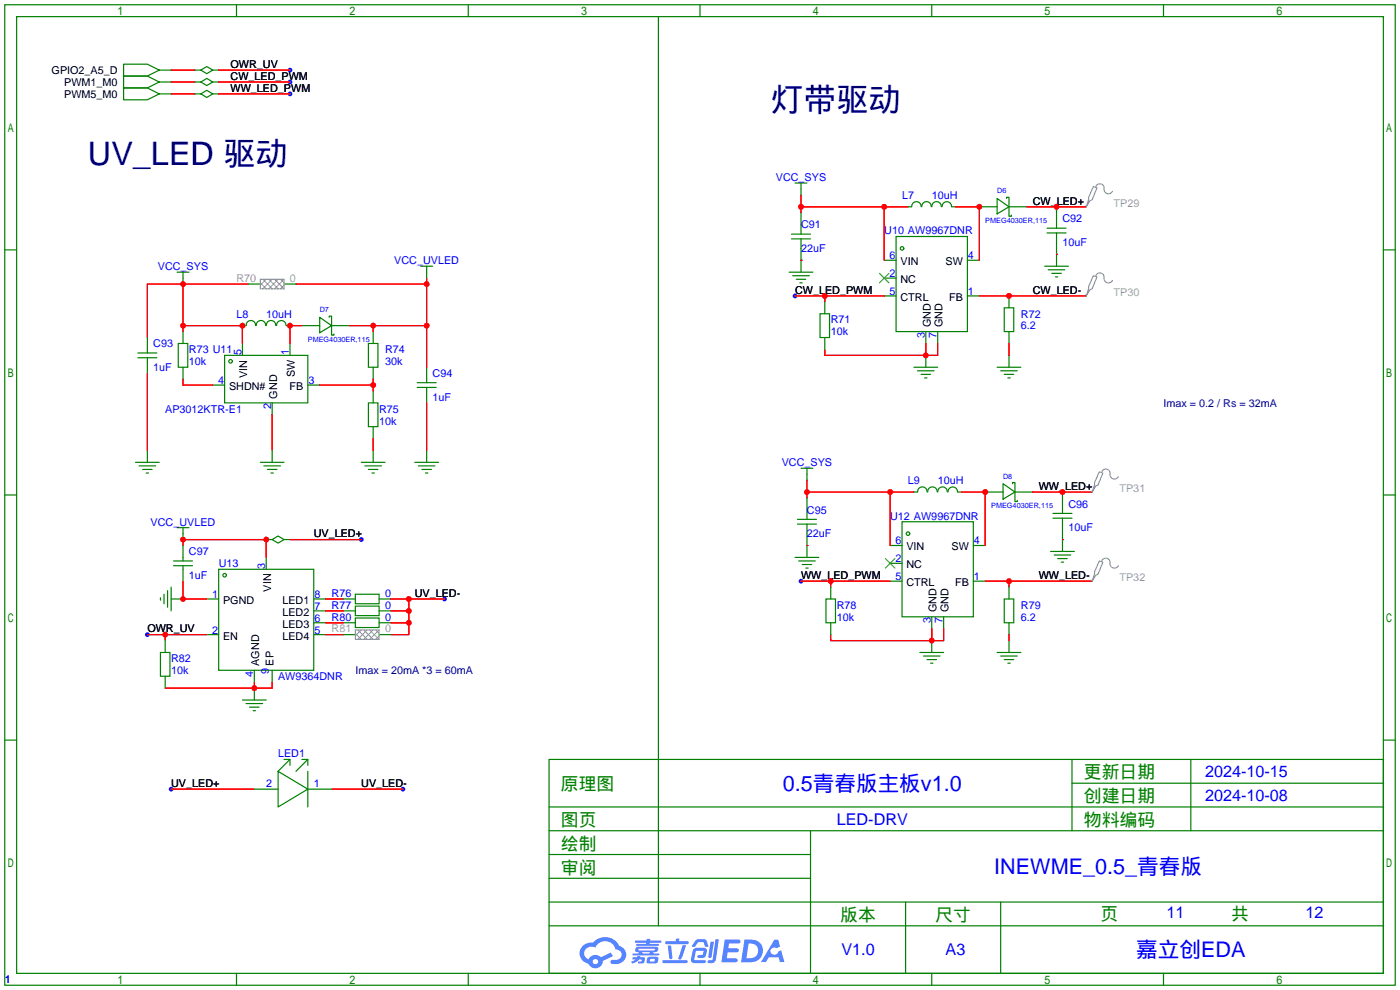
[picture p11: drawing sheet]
<svg xmlns="http://www.w3.org/2000/svg" width="299mm" height="212mm" viewBox="0 0 299 212" stroke-linecap="round" stroke-linejoin="round" font-family="sans-serif">
<g fill="#00f">
<circle cx="169.9" cy="63.2" r=".51"/>
<circle cx="171.2" cy="124.2" r=".51"/>
<circle cx="36.6" cy="168.7" r=".51"/>
<circle cx="86.1" cy="168.7" r=".51"/>
<circle cx="62" cy="15" r=".51"/>
<circle cx="62" cy="17.5" r=".51"/>
<circle cx="62" cy="20.1" r=".51"/>
<circle cx="95" cy="128" r=".51"/>
<circle cx="31.5" cy="135.6" r=".51"/>
<circle cx="77.2" cy="115.3" r=".51"/>
</g>
<g fill="none" stroke="#008000" stroke-width=".25">
<path d="M1 1h297.2v209.6h-297.2zM3.6 3.6h292.1v204.4h-292.1zM50.5 1v2.6M100.1 1v2.6M149.6 1v2.6M199.1 1v2.6M248.7 1v2.6M1 53.4h2.6M295.7 53.4h2.5M1 105.8h2.6M295.7 105.8h2.5M1 158.2h2.6"/>
<path d="M295.7 158.2h2.5M117.3 162.3h178.4v45.7h-178.4zM117.3 177.5h178.4M117.3 172.5h178.4M140.7 162.3v35.6M173.2 177.5v30.5M229.1 162.3v15.2M229.1 167.4h66.6M254.5 162.3v15.2M117.3 182.6h55.9M117.3 197.9h178.4M117.3 192.8h178.4"/>
<path d="M117.3 187.7h55.9M193.5 192.8v15.2M213.9 192.8v15.2M50.5 208v2.6M100.1 208v2.6M149.6 208v2.6M199.1 208v2.6M248.7 208v2.6"/>
</g>
<g fill="#5487ff">
<path d="M154.9 200.8h2.7a.48 .48 0 0 1 .7 .4 .48 .48 0 0 1-.7 .5h-1.8l-.2 1h1.9a.43 .43 0 0 1 .4 .4 .43 .43 0 0 1-.4 .4h-2l-.2 1.3h1.7a.45 .45 0 0 1 .6 .2 .45 .45 0 0 1-.2 .6l-3.2 .1z"/>
<path d="M165.5 200.8h.8l.4 1.5-.7 .3a.84 .84 0 0 0-1.2 .3 .84 .84 0 0 0 .3 1.2 .84 .84 0 0 0 1.2-.5v-.2l.6-.3 .7 2.5h-.9l-.3-1h-2.1l-.6 1h-1.1z"/>
<path d="M151.9 201.3h.7l-.5 3.2a.36 .36 0 0 1-.4 .2 .36 .36 0 0 1-.3-.3z"/>
<path d="M152.9 200.7h.7l-.6 4.3a1.13 1.13 0 0 1-1.8 .6l.2-.4h.8l.1-.2z"/>
<path d="M148.6 201.1l.6-.4h1a.77 .77 0 0 1 .9 .5l.3 1-.2 .2h-.5l-.3-.9-.2-.2-1 .1-.7 1-.6-.1v-.1z"/>
<path d="M148.2 202.9l.5-.3h1.7a.81 .81 0 0 1 .7 .5 .81 .81 0 0 1-.2 .8 .81 .81 0 0 1-.9 .8h-.7a.32 .32 0 0 1-.3-.3 .32 .32 0 0 1 .4-.3h.8l.2-.9-1.7 .1-.3 1.9h2.2a.32 .32 0 0 1 .3 .4 .32 .32 0 0 1-.4 .2h-2.3l-.4-.3-.1-.5z"/>
<path d="M141.6 205.2h5a.33 .33 0 0 1 .4 .3 .33 .33 0 0 1-.4 .3h-4.9l-.1-.1z"/>
<path d="M145.9 202h.7l-.6 2a.98 .98 0 0 1-.7 1.1l-.3-.3z"/>
<path d="M142.7 202.1h.7l.3 2.6a.34 .34 0 0 1-.3 .3 .34 .34 0 0 1-.4-.2z"/>
<path d="M142.2 201.2h2.2l.2-.6h.6l-.1 .6h1.8a.32 .32 0 0 1 .3 .3 .32 .32 0 0 1-.4 .3h-4.5l-.1-.2z"/>
<path d="M135.2 204.6h.9l.1-.2 .7-.1-.1 .3h.9a.82 .82 0 0 1-.6 1.3h-.7v-.4l.6-.1 .1-.3a.68 .68 0 0 0-.9 .4l-1.1 .4-.2-.4 1-.4h-.8z"/>
<path d="M135.8 201h2.4l.1-.3h.7l-.1 .3h2.2l.3 .3-.3 .2h-2.2l-.1 .2h1.8l.2 .3-.2 .1h-4.5l-.1-.4h2.1v-.2h-2.2l-.2-.2z"/>
<path d="M159.1 200.8l-.7 4.9h1.7a2.5 2.5 0 0 0 3-2.5 2.5 2.5 0 0 0-3.1-2.4zM160 201.6a1.61 1.61 0 0 1 2 1.5 1.61 1.61 0 0 1-1.8 1.7h-.7z"/>
<path d="M135.9 202.5a.55 .55 0 0 0-.1 .8 .55 .55 0 0 0 .7 .2v.3h-1.3v.3l5.5 .1 .2-.2-.2-.2h-1.2l.2-.3a.7 .7 0 0 0 .9-.2 .7 .7 0 0 0-.1-.9l-4.1-.1zM136.5 202.8l3.3-.1 .2 .2-.2 .2h-3.2zM137.2 203.5h1.7l-.1 .3h-1.5z"/>
<path d="M138.4 204.7a1.05 1.05 0 0 0-.1 1.2 2.91 2.91 0 0 0 2.2-.2 .98 .98 0 0 0 0-1.2h-1.6zM139 205l.8-.1 .1 .4-.2 .2h-.8z"/>
<path d="M124.6 202.1a2.23 2.23 0 0 0-.6 2.3 2.23 2.23 0 0 0 1.8 1.6 1.58 1.58 0 0 0 1.7 .9 1.58 1.58 0 0 0 1.3-1.5l2.2-1.1-.5-.7-2.1 1a1.65 1.65 0 0 0-2.6 .4 1.45 1.45 0 0 1-.8-1.9 1.45 1.45 0 0 1 2-.7l.2 .1a2.3 2.3 0 0 1 2.4-1.3 2.3 2.3 0 0 1 2 1.7 1.12 1.12 0 0 1 1.3 1.1 1.12 1.12 0 0 1-1.2 1.2h-.7a.45 .45 0 0 0-.5 .3 .45 .45 0 0 0 .4 .5 2.21 2.21 0 0 0 2.3-.5 2.21 2.21 0 0 0 .5-2.3 2.13 2.13 0 0 0-1.4-1.1 3.3 3.3 0 0 0-5.5-.6h-1.2zM126.7 205.5a.57 .57 0 0 1 1.1 0 .57 .57 0 0 1-1.1 0z"/>
</g>
<g fill="none" stroke="#008000" stroke-width=".25">
<path d="M26.4 13.7h5.1l2.5 1.3-2.5 1.3h-5.1zM26.4 16.3h5.1l2.5 1.2-2.5 1.3h-5.1zM26.4 18.8h5.1l2.5 1.3-2.5 1.2h-5.1zM34 15h2.6M34 17.5h2.6M41.7 15h1.2M41.7 17.5h1.2M42.9 15l1.3-.8 1.3 .8-1.3 .7zM42.9 17.5l1.3-.7 1.3 .7-1.3 .8zM45.5 15h1.2M45.5 17.5h1.2M140.7 3.6v158.7"/>
<path d="M34 20.1h2.6M41.7 20.1h1.2M42.9 20.1l1.3-.8 1.3 .8-1.3 .7zM45.5 20.1h1.2M169.9 39.1h2.6M171.2 39.1v2.6M37.8 58.2h2.6M39.1 58.2v2.5M89.9 56.9h2.6M91.2 56.9v2.5M168.7 58.2h5M169.2 51.1h4"/>
<path d="M169.2 50h4M169.4 58.9h3.6M170.2 59.7h2M171.2 45.5v4.5M171.2 51.1v7.1M189 59.4h2.5M189 55.6h2.5M191.5 50.5h15.3v20.4h-15.3zM194.1 44.2h.7M194.8 44.2a1.01 1.01 0 0 1 1.1-1.1 1.01 1.01 0 0 1 1 1.1M197 44.2a1.01 1.01 0 0 1 1-1.1 1.01 1.01 0 0 1 1 1.1M199.2 44.2a1.01 1.01 0 0 1 1-1.1 1.01 1.01 0 0 1 1 1.1"/>
<path d="M201.3 44.2a1.01 1.01 0 0 1 1.1-1.1 1.01 1.01 0 0 1 1 1.1M203.5 44.2h.7M206.8 55.6h2.5M209.3 44.2h3.8M213.1 42.4l2.5 1.8-2.5 1.5zM215.1 42.4v-.2h.5v4h.6v-.2M215.6 44.2h3.9M223.3 56.9h5M223.8 49.8h4M223.8 48.8h4M224 57.7h3.6M224.8 58.4h2"/>
<path d="M225.6 59.2h.5M225.8 44.2v4.6M225.8 49.8v7.1M232.2 43.9v.3M29.5 76.5h4M29.5 75.4h4M31.5 72.1v3.3M31.5 76.5v3.3M38.1 73.4h2v5.1h-2zM39.1 70.9v2.5M39.1 78.5v2.5M48 75.9h17.8v10.2h-17.8z"/>
<path d="M51.8 73.4v2.5M51.8 69.6h.8M52.6 69.6a1.01 1.01 0 0 1 1-1.1 1.01 1.01 0 0 1 1 1.1M53.1 60.7h2.5M54.8 69.6a1.01 1.01 0 0 1 1-1.1 1.01 1.01 0 0 1 1 1.1M56.9 69.6a1.01 1.01 0 0 1 1-1.1 1.01 1.01 0 0 1 1 1.1M59.1 69.6a1.01 1.01 0 0 1 1-1.1 1.01 1.01 0 0 1 1 1.1M60.7 60.7h2.5M61.2 69.6h.8M62 73.4v2.5M64.5 69.6h3.8M68.3 67.8l2.6 1.8-2.6 1.5z"/>
<path d="M70.4 67.8v-.2h.5v4h.5v-.2M70.9 69.6h3.8M78.7 73.4h2.1v5.1h-2.1zM79.8 70.9v2.5M79.8 78.5v2.5M91.2 78.5v3.3M170.9 60.5h.5M175.3 67.1h2v5h-2zM176.3 64.5v2.6M176.3 72.1v2.6M189 63.2h2.5M195.3 78.5h5.1"/>
<path d="M196.1 79.2h3.5M197.9 70.9v2.5M197.9 75.9v2.6M200.4 70.9v2.5M206.8 63.2h2.5M213.1 78.5h5.1M213.9 79.2h3.5M214.6 65.8h2.1v5.1h-2.1zM215.6 63.2v2.6M215.6 70.9v2.5M215.6 75.9v2.6M232.2 63v.2"/>
<path d="M29 98.8h5M29.7 99.6h3.6M31.5 96.3v2.5M45.5 82.3h2.5M55.6 98.8h5.1M56.4 99.6h3.5M58.2 86.1v2.5M58.2 96.3v2.5M65.8 82.3h2.5M77.2 98.8h5.1M78 99.6h3.5M78.7 86.1h2.1v5.1h-2.1z"/>
<path d="M79.8 83.6v2.5M79.8 91.2v2.5M79.8 96.3v2.5M88.6 98.8h5.1M89.2 82.8h4M89.2 81.8h4M89.4 99.6h3.6M91.2 82.8v3.3M91.2 96.3v2.5M196.8 80h2.1M197.6 80.8h.5M214.6 80h2.1"/>
<path d="M215.4 80.8h.5M30.5 100.3h2M31.2 101.1h.5M37.1 119.9h4M37.8 112.8h2.6M39.1 112.8v2.5M39.1 116.6v3.3M56.9 119.1v2.6M56.9 115.3h1.3M57.1 100.3h2.1M57.9 101.1h.5M58.2 115.3l1.2-.7 1.3 .7-1.3 .8z"/>
<path d="M60.7 115.3h1.3M78.7 100.3h2.1M79.5 101.1h.5M90.2 100.3h2M90.9 101.1h.5M169.9 119.1h5.1M170.4 112h4.1M170.4 111h4.1M170.7 119.9h3.5M171.2 100.1h2.5M172.5 100.1v2.5M172.5 106.4v4.6"/>
<path d="M172.5 112v7.1M190.2 116.6h2.6M192.8 111.5h15.2v20.3h-15.2zM195.3 105.2h.8M196.1 105.1a1.01 1.01 0 0 1 1-1 1.01 1.01 0 0 1 1 1M198.3 105.1a1.01 1.01 0 0 1 1-1.1 1.01 1.01 0 0 1 1 1.1M200.4 105.1a1.01 1.01 0 0 1 1-1.1 1.01 1.01 0 0 1 1 1.1M202.6 105.1a1.01 1.01 0 0 1 1-1 1.01 1.01 0 0 1 1 1M204.7 105.2h.8M208 116.6h2.6M210.6 105.2h3.8M214.4 103.4l2.5 1.8-2.5 1.5z"/>
<path d="M216.4 103.4v-.3h.5v4.1h.5v-.3M216.9 105.2h3.8M224.5 117.9h5.1M225 110.7h4.1M225 109.7h4.1M225.3 118.6h3.6M226.1 119.4h2M227.1 105.2v4.5M227.1 110.7v7.2M233.4 104.9v.3M34.3 139.4h2v5.1h-2zM34.3 127.8v.5"/>
<path d="M35.1 127v2M35.3 136.9v2.5M35.8 126.2v3.6M36.6 128h2.5M36.6 125.5v5.1M37.1 120.9h4M39.1 120.9v3.3M44.2 128h2.5M44.2 135.6h2.5M46.7 121.7h20.4v21.6h-20.4zM67.1 128h2.5M67.1 135.6h2.5"/>
<path d="M67.1 133.1h2.5M67.1 130.6h2.5M73.4 128h2.5M73.4 135.6h2.5M73.4 133.1h2.5M73.4 130.6h2.5M75.9 127h5.1v2h-5.1zM75.9 129.5h5.1v2.1h-5.1zM75.9 132.1h5.1v2h-5.1zM81 128h2.6M81 135.6h2.6M81 133.1h2.6"/>
<path d="M81 130.6h2.6M171.4 120.6h2.1M172.2 121.4h.5M176.5 128h2.1v5.1h-2.1zM177.5 125.5v2.5M177.5 133.1v2.5M190.2 124.2h2.6M190.2 120.4h2.6M196.6 139.4h5.1M199.1 131.8v2.6M199.1 136.9v2.5M201.7 131.8v2.6"/>
<path d="M208 124.2h2.6M213.1 139.4h5.1M214.6 128h2.1v5.1h-2.1zM215.6 125.5v2.5M215.6 133.1v2.5M215.6 136.9v2.5M226.8 120.1h.5M233.4 124v.2M35.3 144.5v2.6M51.8 149.6h5.1M52.6 150.4h3.5M53.3 151.1h2.1"/>
<path d="M54.1 151.9h.5M54.4 143.3v2.5M54.4 147.1v2.5M58.2 143.3v2.5M197.4 140.2h3.5M198.1 141h2.1M198.9 141.7h.5M213.9 140.2h3.5M214.6 141h2.1M215.4 141.7h.5M54.4 168.7h5M59.4 164.8l6.4 3.9-6.4 3.8z"/>
<path d="M60.7 162.3h1.3v1.3M62 162.3l-2.6 2.5M64.5 162.3h1.3v1.3M65.8 164.8v7.7M65.8 168.7h5.1M65.8 162.3l-2.6 2.5"/>
<circle cx="192.8" cy="53.1" r=".38"/>
<circle cx="49.3" cy="77.2" r=".38"/>
<circle cx="194.1" cy="114" r=".38"/>
<circle cx="48" cy="122.9" r=".38"/>
</g>
<path d="M188 58.4l2 2.1M190 58.4l-2 2.1M189.2 119.4l2.1 2M191.3 119.4l-2.1 2" fill="none" stroke="#3c3" stroke-width=".25"/>
<g fill="none" stroke="#f00" stroke-width=".25">
<path d="M36.6 15h5.1M36.6 17.5h5.1M46.7 15h15.3M46.7 17.5h15.3M36.6 20.1h5.1M46.7 20.1h15.3M91.2 59.4v19.1M171.2 55.6h.1M171.2 44.2h22.9M171.2 41.7v3.8M189 44.2v11.4M204.2 44.2h5.1v11.4"/>
<path d="M219.5 44.2h12.7M225.8 54.4h.1M31.5 79.8v16.5M39.1 60.7v10.2M39.1 69.6h12.7v3.8M53.1 60.7h-21.6v11.4M63.2 60.7h28M64.5 69.6h-2.5v3.8M74.7 69.6h16.5M79.8 69.6v1.3M169.9 63.2h19.1M176.3 63.2v1.3"/>
<path d="M197.9 73.4v2.5M200.4 73.4v2.5h-24.1v-1.2M209.3 63.2h22.9M215.6 73.4v2.5M39.1 81v1.3h6.4M58.2 88.6v7.7M68.3 82.3h11.5M79.8 81v2.6M79.8 93.7v2.6M91.2 86.1v10.2M39.1 116.6v-1.3h17.8v3.8M62 115.3h15.2"/>
<path d="M172.5 116.6h.1M172.5 105.2h22.8M172.5 102.6v3.8M190.2 105.2v11.4M205.5 105.2h5.1v11.4M220.7 105.2h12.7M227.1 115.3h.1M31.5 135.6h12.7M35.3 135.6v1.3M39.1 124.2v3.8h5.1M69.6 128h3.8M69.6 130.6h3.8"/>
<path d="M69.6 133.1h3.8M69.6 135.6h3.8M83.6 128h11.4M83.6 130.6h3.8M83.6 133.1h3.8M87.4 128v7.6h-3.8M171.2 124.2h19M177.5 124.2v1.3M199.1 134.4v2.5M201.7 134.4v2.5h-24.2v-1.3M210.6 124.2h22.8M215.6 124.2v1.3"/>
<path d="M215.6 135.6v1.3M54.4 145.8v1.3M58.2 145.8v1.3h-22.9M36.6 168.7h17.8M70.9 168.7h15.2"/>
</g>
<g fill="none" stroke="#999" stroke-width=".21">
<path d="M56.1 59.7l2.1 2M56.9 59.7l-1.3 1.3M57.4 59.7l2 2M58.2 59.7l-2.1 2M58.7 59.7l2 2M59.4 59.7l-2 2M59.9 59.7l.8 .8M60.7 59.7l-2 2M55.6 60.5l1.3 1.2M60.7 61l-.8 .7M75.9 135.4l1.3 1.3M76.5 134.6l2 2.1"/>
<path d="M77.2 134.6l-1.3 1.3M77.7 134.6l2.1 2.1M78.5 134.6l-2 2.1M79 134.6l2 2.1M79.8 134.6l-2.1 2.1M80.3 134.6l.7 .8M81 134.6l-2 2.1M81 135.9l-.7 .8"/>
</g>
<path d="M233.7 39.9l.7 .2-1 2.6-.5 .2-.7 1.3 .5-1.5v-.5zM234.2 39.9a.93 .93 0 0 1 1.1-.6 .93 .93 0 0 1 .7 1.1 .94 .94 0 0 0 .6 1 .94 .94 0 0 0 1.1-.5M55.6 59.7h5.1v2h-5.1zM233.7 58.9l.7 .3-1 2.5-.5 .3-.7 1.2 .5-1.5v-.5zM234.2 58.9a.93 .93 0 0 1 1.1-.5 .93 .93 0 0 1 .7 1 .94 .94 0 0 0 .6 1 .94 .94 0 0 0 1.1-.5M234.9 100.8l.8 .3-1 2.5-.5 .3-.8 1.3 .5-1.6v-.5zM234.9 119.9l.8 .2-1 2.6-.5 .2-.8 1.3 .5-1.5v-.5zM235.5 100.8a.93 .93 0 0 1 1.1-.5 .93 .93 0 0 1 .6 1 .94 .94 0 0 0 .7 1 .94 .94 0 0 0 1.1-.4M235.5 119.9a.93 .93 0 0 1 1.1-.6 .93 .93 0 0 1 .6 1.1 .94 .94 0 0 0 .7 1 .94 .94 0 0 0 1.1-.5M75.9 134.6h5.1v2.1h-5.1z" fill="none" stroke="#999" stroke-width=".25"/>
<g fill="#f00">
<circle cx="189" cy="44.2" r=".63"/>
<circle cx="171.2" cy="44.2" r=".63"/>
<circle cx="209.3" cy="44.2" r=".63"/>
<circle cx="176.3" cy="63.2" r=".63"/>
<circle cx="197.9" cy="75.9" r=".63"/>
<circle cx="225.8" cy="44.2" r=".63"/>
<circle cx="215.6" cy="63.2" r=".63"/>
<circle cx="190.2" cy="105.2" r=".63"/>
<circle cx="172.5" cy="105.2" r=".63"/>
<circle cx="210.6" cy="105.2" r=".63"/>
<circle cx="177.5" cy="124.2" r=".63"/>
<circle cx="199.1" cy="136.9" r=".63"/>
<circle cx="227.1" cy="105.2" r=".63"/>
<circle cx="215.6" cy="124.2" r=".63"/>
<circle cx="87.4" cy="133.1" r=".63"/>
<circle cx="87.4" cy="130.6" r=".63"/>
<circle cx="87.4" cy="128" r=".63"/>
<circle cx="56.9" cy="115.3" r=".63"/>
<circle cx="39.1" cy="115.3" r=".63"/>
<circle cx="39.1" cy="128" r=".63"/>
<circle cx="54.4" cy="147.1" r=".63"/>
<circle cx="35.3" cy="135.6" r=".63"/>
<circle cx="62" cy="69.6" r=".63"/>
<circle cx="51.8" cy="69.6" r=".63"/>
<circle cx="39.1" cy="69.6" r=".63"/>
<circle cx="39.1" cy="60.7" r=".63"/>
<circle cx="79.8" cy="82.3" r=".63"/>
<circle cx="79.8" cy="69.6" r=".63"/>
<circle cx="91.2" cy="69.6" r=".63"/>
<circle cx="91.2" cy="60.7" r=".63"/>
</g>
<g font-size="6.9" fill="#000080">
<text x="164.8" y="23.8">灯带驱动</text>
<text x="18.8" y="35.2">UV_LED 驱动</text>
</g>
<g font-size="4.6" fill="#00f">
<text x="167.3" y="169">0.5青春版主板v1.0</text>
<text x="212.5" y="186.8">INEWME_0.5_青春版</text>
<text x="242.8" y="204.6">嘉立创EDA</text>
</g>
<g font-size="3.8" fill="#008000">
<text x="231.6" y="166.4">更新日期</text>
<text x="119.9" y="168.9">原理图</text>
<text x="231.6" y="171.5">创建日期</text>
<text x="119.9" y="176.5">图页</text>
<text x="231.6" y="176.5">物料编码</text>
<text x="119.9" y="181.6">绘制</text>
<text x="119.9" y="186.7">审阅</text>
<text x="179.6" y="196.9">版本</text>
<text x="199.9" y="196.9">尺寸</text>
<text x="235.2" y="196.6">页</text>
<text x="263.1" y="196.6">共</text>
</g>
<g font-size="3.5" fill="#00f">
<text x="257.6" y="166.1">2024-10-15</text>
<text x="257.6" y="171.1">2024-10-08</text>
<text x="178.8" y="176.2">LED-DRV</text>
<text x="249.3" y="196.3">11</text>
<text x="279" y="196.3">12</text>
<text x="179.8" y="204.2">V1.0</text>
<text x="202.1" y="204.2">A3</text>
</g>
<g font-size="2.3">
<text x="11" y="15.8">GPIO2_A5_D</text>
<text x="49.3" y="14.5">OWR_UV</text>
<text x="49.3" y="17.1">CW_LED_PWM</text>
<text x="13.7" y="18.3">PWM1_M0</text>
<text x="13.7" y="20.9">PWM5_M0</text>
<text x="49.3" y="19.6">WW_LED_PWM</text>
<text x="220.7" y="43.7">CW_LED+</text>
<text x="192.5" y="56.7">VIN</text>
<text x="202.1" y="56.7">SW</text>
<text x="169.9" y="62.8">CW_LED_PWM</text>
<text x="192.5" y="60.5">NC</text>
<text x="192.5" y="64.3">CTRL</text>
<text x="202.9" y="64.3">FB</text>
<text x="220.7" y="62.8">CW_LED-</text>
<text x="198.9" y="69.9" transform="rotate(-90 198.9 69.9)">GND</text>
<text x="201.4" y="69.9" transform="rotate(-90 201.4 69.9)">GND</text>
<text x="48.9" y="83.3">SHDN#</text>
<text x="52.9" y="80.7" transform="rotate(-90 52.9 80.7)">VIN</text>
<text x="61.9" y="83.3">FB</text>
<text x="63" y="80.6" transform="rotate(-90 63 80.6)">SW</text>
<text x="59.2" y="85.2" transform="rotate(-90 59.2 85.2)">GND</text>
<text x="222" y="104.7">WW_LED+</text>
<text x="67.1" y="114.9">UV_LED+</text>
<text x="193.7" y="117.6">VIN</text>
<text x="203.4" y="117.6">SW</text>
<text x="171.2" y="123.7">WW_LED_PWM</text>
<text x="193.7" y="121.4">NC</text>
<text x="193.7" y="125.2">CTRL</text>
<text x="204.1" y="125.2">FB</text>
<text x="222" y="123.7">WW_LED-</text>
<text x="47.7" y="129.1">PGND</text>
<text x="57.9" y="126.5" transform="rotate(-90 57.9 126.5)">VIN</text>
<text x="60.3" y="131.6">LED2</text>
<text x="60.3" y="129.1">LED1</text>
<text x="88.6" y="127.6">UV_LED-</text>
<text x="200.2" y="130.9" transform="rotate(-90 200.2 130.9)">GND</text>
<text x="202.7" y="130.9" transform="rotate(-90 202.7 130.9)">GND</text>
<text x="31.5" y="135.2">OWR_UV</text>
<text x="47.7" y="136.7">EN</text>
<text x="60.3" y="136.7">LED4</text>
<text x="60.3" y="134.1">LED3</text>
<text x="55.4" y="142.3" transform="rotate(-90 55.4 142.3)">AGND</text>
<text x="58.5" y="142.3" transform="rotate(-90 58.5 142.3)">EP</text>
<text x="36.6" y="168.2">UV_LED+</text>
<text x="77.2" y="168.2">UV_LED-</text>
</g>
<g font-size="2.3" fill="#00f">
<text x="165.8" y="38.7">VCC_SYS</text>
<text x="192.8" y="42.5">L7</text>
<text x="199.1" y="42.5">10uH</text>
<text x="227.1" y="47.5">C92</text>
<text x="171.2" y="48.8">C91</text>
<text x="171.2" y="53.9">22uF</text>
<text x="189" y="50.1">U10 AW9967DNR</text>
<text x="227.1" y="52.6">10uF</text>
<text x="33.7" y="57.7">VCC_SYS</text>
<text x="84.3" y="56.4">VCC_UVLED</text>
<text x="190.1" y="59.2">2</text>
<text x="190.1" y="55.4">6</text>
<text x="206.9" y="55.4">4</text>
<text x="190.1" y="63">5</text>
<text x="206.9" y="63">1</text>
<text x="50.5" y="67.9">L8</text>
<text x="56.9" y="67.9">10uH</text>
<text x="177.5" y="69.1">R71</text>
<text x="177.5" y="71.7">10k</text>
<text x="218.2" y="67.9">R72</text>
<text x="218.2" y="70.4">6.2</text>
<text x="32.8" y="74.2">C93</text>
<text x="40.4" y="75.5">R73 U11</text>
<text x="51.6" y="75.8" transform="rotate(-90 51.6 75.8)">5</text>
<text x="61.7" y="75.8" transform="rotate(-90 61.7 75.8)">1</text>
<text x="82.3" y="75.5">R74</text>
<text x="197.6" y="72.3" transform="rotate(-90 197.6 72.3)">3</text>
<text x="200.2" y="72.3" transform="rotate(-90 200.2 72.3)">7</text>
<text x="32.8" y="79.3">1uF</text>
<text x="40.4" y="78">10k</text>
<text x="46.6" y="82.1">4</text>
<text x="65.9" y="82.1">3</text>
<text x="82.3" y="78">30k</text>
<text x="92.5" y="80.6">C94</text>
<text x="35.3" y="88.2">AP3012KTR-E1</text>
<text x="57.9" y="87.5" transform="rotate(-90 57.9 87.5)">2</text>
<text x="81" y="88.2">R75</text>
<text x="92.5" y="85.6">1uF</text>
<text x="81" y="90.7">10k</text>
<text x="167.1" y="99.6">VCC_SYS</text>
<text x="194.1" y="103.4">L9</text>
<text x="200.4" y="103.4">10uH</text>
<text x="32.2" y="112.3">VCC_UVLED</text>
<text x="172.5" y="109.8">C95</text>
<text x="190.2" y="111">U12 AW9967DNR</text>
<text x="228.3" y="108.5">C96</text>
<text x="228.3" y="113.6">10uF</text>
<text x="40.4" y="118.7">C97</text>
<text x="172.5" y="114.9">22uF</text>
<text x="191.4" y="116.4">6</text>
<text x="208.2" y="116.4">4</text>
<text x="40.4" y="123.7">1uF</text>
<text x="46.7" y="121.2">U13</text>
<text x="56.7" y="121.5" transform="rotate(-90 56.7 121.5)">3</text>
<text x="191.4" y="120.2">2</text>
<text x="191.4" y="124">5</text>
<text x="208.2" y="124">1</text>
<text x="45.3" y="127.8">1</text>
<text x="67.2" y="130.3">7</text>
<text x="67.2" y="127.8">8</text>
<text x="70.9" y="127.6">R76</text>
<text x="70.9" y="130.1">R77</text>
<text x="82.3" y="127.6">0</text>
<text x="82.3" y="130.1">0</text>
<text x="178.8" y="130.1">R78</text>
<text x="218.2" y="130.1">R79</text>
<text x="45.3" y="135.4">2</text>
<text x="67.2" y="135.4">5</text>
<text x="67.2" y="132.9">6</text>
<text x="70.9" y="132.6">R80</text>
<text x="82.3" y="132.6">0</text>
<text x="178.8" y="132.6">10k</text>
<text x="198.9" y="133.2" transform="rotate(-90 198.9 133.2)">3</text>
<text x="201.4" y="133.2" transform="rotate(-90 201.4 133.2)">7</text>
<text x="218.2" y="132.6">6.2</text>
<text x="36.6" y="141.5">R82</text>
<text x="36.6" y="144.1">10k</text>
<text x="54.1" y="144.7" transform="rotate(-90 54.1 144.7)">4</text>
<text x="57.4" y="144.1" transform="rotate(-90 57.4 144.1)">9</text>
<text x="59.4" y="145.3">AW9364DNR</text>
<text x="59.4" y="161.8">LED1</text>
<text x="56.9" y="168.2">2</text>
<text x="67.1" y="168.2">1</text>
<text x="1" y="210.1">1</text>
</g>
<g font-size="2.3" fill="#999">
<text x="238" y="44.2">TP29</text>
<text x="50.5" y="60.2">R70</text>
<text x="62" y="60.2">0</text>
<text x="238" y="63.3">TP30</text>
<text x="239.3" y="105.2">TP31</text>
<text x="239.3" y="124.3">TP32</text>
<text x="70.9" y="135.2">R81</text>
<text x="82.3" y="135.2">0</text>
</g>
<g font-size="2.3" fill="#000080">
<text x="248.7" y="86.9">Imax = 0.2 / Rs = 32mA</text>
<text x="75.9" y="144.1">Imax = 20mA *3 = 60mA</text>
</g>
<g font-size="1.6" fill="#00f">
<text x="213.1" y="41.3">D6</text>
<text x="210.6" y="47.7">PMEG4030ER,115</text>
<text x="68.3" y="66.7">D7</text>
<text x="65.8" y="73.1">PMEG4030ER,115</text>
<text x="214.4" y="102.3">D8</text>
<text x="211.8" y="108.7">PMEG4030ER,115</text>
</g>
</svg>
